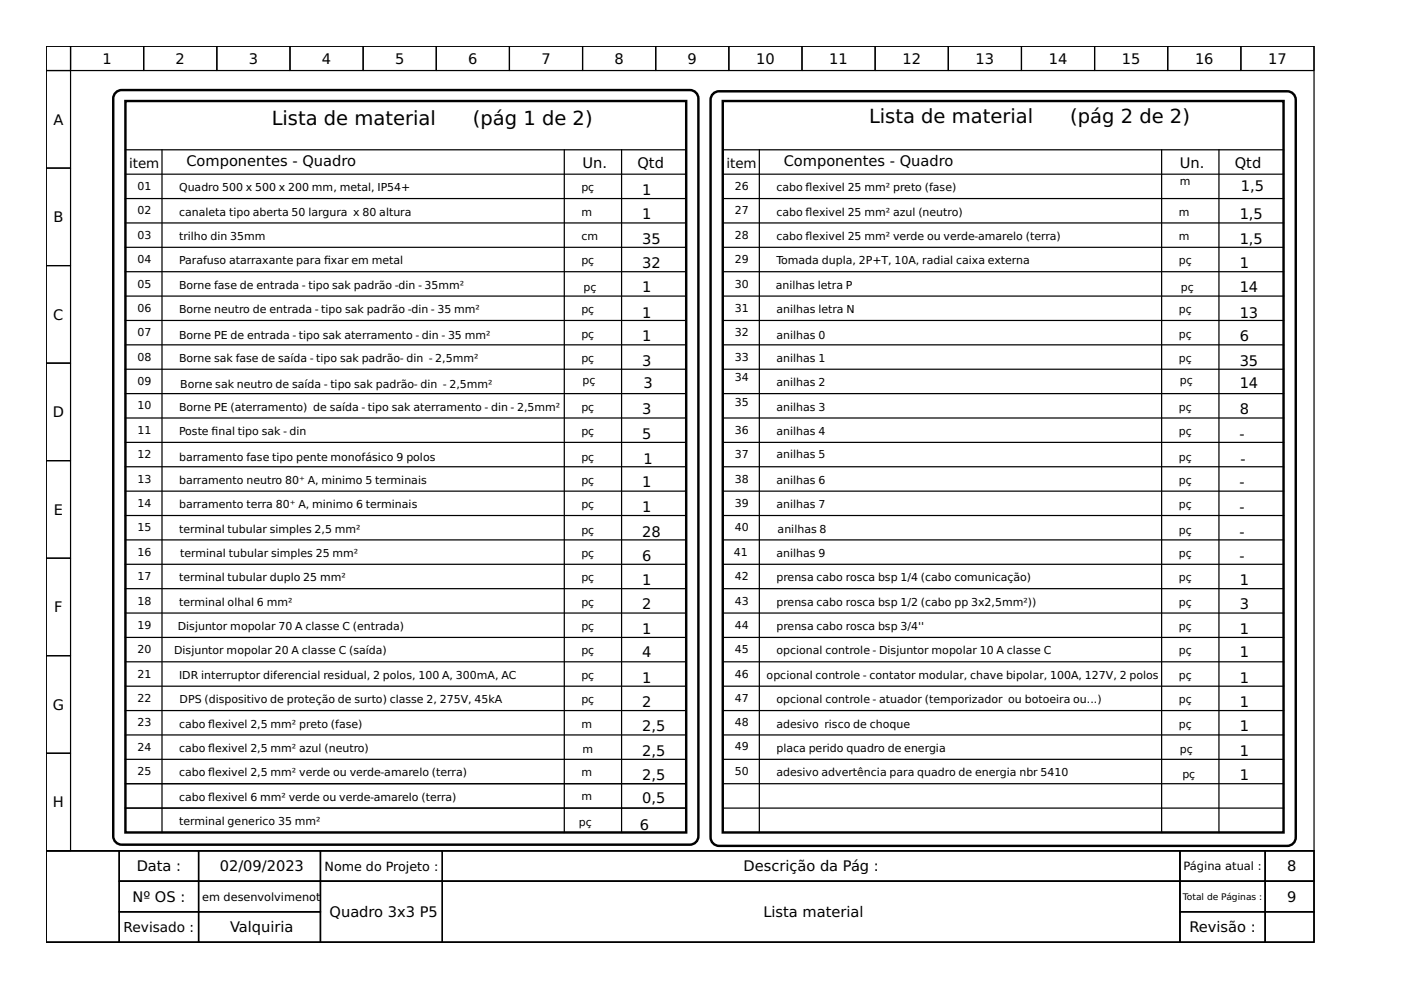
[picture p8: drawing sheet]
<svg xmlns="http://www.w3.org/2000/svg" width="297mm" height="210mm" viewBox="0 0 297 210" stroke-linecap="round" stroke-linejoin="round" font-family="sans-serif">
<g fill="none" stroke="#000" stroke-width=".26">
<path d="M9.8 9.8h268.8v170.6h-268.8zM9.8 9.8h5.2v5.2h-5.2zM9.8 15h5.2v20.6h-5.2zM15 9.8h15.5v5.2h-15.5zM30.5 9.8h15.5v5.2h-15.5zM46 9.8h15.5v5.2h-15.5zM61.5 9.8h15.5v5.2h-15.5zM77 9.8h15.5v5.2h-15.5zM92.5 9.8h15.5v5.2h-15.5zM108 9.8h15.5v5.2h-15.5zM123.5 9.8h15.5v5.2h-15.5zM139 9.8h15.5v5.2h-15.5z"/>
<path d="M154.5 9.8h15.5v5.2h-15.5zM170 9.8h15.6v5.2h-15.6zM185.6 9.8h15.5v5.2h-15.5zM201.1 9.8h15.5v5.2h-15.5zM216.6 9.8h15.5v5.2h-15.5zM232.1 9.8h15.5v5.2h-15.5zM247.6 9.8h15.5v5.2h-15.5zM263.1 9.8h15.5v5.2h-15.5zM9.8 35.6h5.2v20.7h-5.2zM26.6 31.8h118.9M26.6 36.9h118.9M26.6 21.4h118.9"/>
<path d="M34.3 31.8v144.7M119.6 31.8v144.7M131.8 31.8v144.7M153.2 31.8h118.9M153.2 36.9h118.9M153.2 21.4h118.9M161 31.8v144.7M246.3 31.8v144.7M258.4 31.8v144.7M9.8 56.3h5.2v20.7h-5.2zM26.6 57.6h118.9M26.6 47.3h118.9"/>
<path d="M26.6 52.4h118.9M26.6 42.1h118.9M153.2 57.6h118.9M153.2 47.3h118.9M153.2 52.4h118.9M153.2 42.1h118.9M9.8 77h5.2v20.7h-5.2zM26.6 62.8h118.9M26.6 67.9h118.9M26.6 73.1h118.9M26.6 78.3h118.9M153.2 62.8h118.9"/>
<path d="M153.2 67.9h118.9M153.2 73.1h118.9M153.2 78.3h118.9M9.8 97.7h5.2v20.6h-5.2zM26.6 88.6h118.9M26.6 93.8h118.9M26.6 99h118.9M26.6 83.5h118.9M153.2 88.6h118.9M153.2 93.8h118.9M153.2 99h118.9M153.2 83.5h118.9"/>
<path d="M9.8 118.3h5.2v20.7h-5.2zM26.6 104.1h118.9M26.6 109.3h118.9M26.6 114.5h118.9M26.6 119.6h118.9M153.2 104.1h118.9M153.2 109.3h118.9M153.2 114.5h118.9M153.2 119.6h118.9M9.8 139h5.2v20.7h-5.2zM26.6 135.1h118.9M26.6 124.8h118.9"/>
<path d="M26.6 130h118.9M153.2 135.1h118.9M153.2 124.8h118.9M153.2 130h118.9M9.8 159.7h5.2v20.7h-5.2zM26.6 140.3h118.9M26.6 145.5h118.9M26.6 150.7h118.9M26.6 155.8h118.9M153.2 140.3h118.9M153.2 145.5h118.9M153.2 150.7h118.9"/>
<path d="M153.2 155.8h118.9M26.6 171.3h118.9M26.6 166.2h118.9M26.6 161h118.9M153.2 171.3h118.9M153.2 166.2h118.9M153.2 161h118.9M9.8 180.4h268.8v19.4h-268.8zM9.8 180.4h15.5v19.4h-15.5zM25.3 180.4h16.8v6.4h-16.8zM25.3 186.8h16.8v6.5h-16.8zM25.3 193.3h16.8v6.5h-16.8z"/>
<path d="M42.1 180.4h25.8v6.4h-25.8zM42.1 186.8h25.8v6.5h-25.8zM42.1 193.3h25.8v6.5h-25.8zM67.9 180.4h25.9v6.4h-25.9zM67.9 186.8h25.9v13h-25.9zM93.8 180.4h156.4v6.4h-156.4zM93.8 186.8h156.4v13h-156.4zM250.2 180.4h18.1v6.4h-18.1zM250.2 186.8h18.1v6.5h-18.1zM250.2 193.3h18.1v6.5h-18.1zM268.3 180.4h10.3v6.4h-10.3zM268.3 186.8h10.3v6.5h-10.3z"/>
<path d="M268.3 193.3h10.3v6.5h-10.3z"/>
</g>
<path d="M24.5 19.6l.8-.4 .5-.1h120.5a1.81 1.81 0 0 1 1.8 1.8v156.4a1.81 1.81 0 0 1-1.8 1.8h-120.5a1.81 1.81 0 0 1-1.8-1.8v-156.4l.1-.5zM151.2 19.9l.8-.5h.5h120.4a1.81 1.81 0 0 1 1.8 1.8v156.3a1.81 1.81 0 0 1-1.8 1.8h-120.4a1.81 1.81 0 0 1-1.8-1.8v-156.3v-.5zM26.6 21.4h118.9v155.1h-118.9zM153.2 21.4h118.9v155.1h-118.9z" fill="none" stroke="#000" stroke-width=".52"/>
<g font-size="4.1">
<text x="57.6" y="26.6">Lista de material</text>
<text x="100.3" y="26.6">(pág 1 de 2)</text>
<text x="184.3" y="26.1">Lista de material</text>
<text x="226.9" y="26.1">(pág 2 de 2)</text>
</g>
<g font-size="3.1">
<text x="21.7" y="13.5">1</text>
<text x="37.2" y="13.5">2</text>
<text x="52.7" y="13.5">3</text>
<text x="68.3" y="13.5">4</text>
<text x="83.8" y="13.5">5</text>
<text x="99.3" y="13.5">6</text>
<text x="114.8" y="13.5">7</text>
<text x="130.3" y="13.5">8</text>
<text x="145.8" y="13.5">9</text>
<text x="160.3" y="13.5">10</text>
<text x="175.8" y="13.5">11</text>
<text x="191.3" y="13.5">12</text>
<text x="206.8" y="13.5">13</text>
<text x="222.4" y="13.5">14</text>
<text x="237.9" y="13.5">15</text>
<text x="253.4" y="13.5">16</text>
<text x="268.9" y="13.5">17</text>
<text x="11.3" y="26.5">A</text>
<text x="39.5" y="35.1">Componentes - Quadro</text>
<text x="123.5" y="35.6">Un.</text>
<text x="135.1" y="35.6">Qtd</text>
<text x="166.2" y="35.1">Componentes - Quadro</text>
<text x="250.2" y="35.6">Un.</text>
<text x="261.8" y="35.6">Qtd</text>
<text x="136.2" y="41.3">1</text>
<text x="263.1" y="40.5">1,5</text>
<text x="11.3" y="47.1">B</text>
<text x="136.2" y="46.5">1</text>
<text x="262.8" y="46.5">1,5</text>
<text x="136.2" y="51.7">35</text>
<text x="262.8" y="51.7">1,5</text>
<text x="136.2" y="56.8">32</text>
<text x="262.8" y="56.8">1</text>
<text x="136.2" y="62">1</text>
<text x="262.8" y="62">14</text>
<text x="11.3" y="67.8">C</text>
<text x="136.2" y="67.4">1</text>
<text x="262.8" y="67.4">13</text>
<text x="136.2" y="72.3">1</text>
<text x="136.2" y="77.5">3</text>
<text x="262.8" y="72.3">6</text>
<text x="262.8" y="77.5">35</text>
<text x="136.4" y="82.2">3</text>
<text x="262.8" y="82.2">14</text>
<text x="11.2" y="88.5">D</text>
<text x="136.2" y="87.8">3</text>
<text x="262.8" y="87.8">8</text>
<text x="136.2" y="93">5</text>
<text x="262.8" y="93">-</text>
<text x="136.4" y="98.4">1</text>
<text x="263.1" y="98.4">-</text>
<text x="136.2" y="103.4">1</text>
<text x="262.8" y="103.4">-</text>
<text x="11.4" y="109.2">E</text>
<text x="136.2" y="108.5">1</text>
<text x="136.2" y="114">28</text>
<text x="262.8" y="108.5">-</text>
<text x="262.8" y="114">-</text>
<text x="136.2" y="118.9">6</text>
<text x="262.8" y="118.9">-</text>
<text x="136.2" y="124">1</text>
<text x="262.8" y="124">1</text>
<text x="11.5" y="129.8">F</text>
<text x="136.2" y="129.2">2</text>
<text x="262.8" y="129.2">3</text>
<text x="136.2" y="134.4">1</text>
<text x="262.8" y="134.4">1</text>
<text x="136.2" y="139.3">4</text>
<text x="262.8" y="139.3">1</text>
<text x="136.2" y="149.9">2</text>
<text x="136.2" y="144.7">1</text>
<text x="262.8" y="149.9">1</text>
<text x="262.8" y="144.7">1</text>
<text x="11.2" y="150.5">G</text>
<text x="136.2" y="155.1">2,5</text>
<text x="262.8" y="155.1">1</text>
<text x="136.2" y="160.2">2,5</text>
<text x="262.8" y="160.2">1</text>
<text x="136.2" y="165.4">2,5</text>
<text x="262.8" y="165.4">1</text>
<text x="11.2" y="171.2">H</text>
<text x="136.2" y="170.3">0,5</text>
<text x="135.7" y="176">6</text>
<text x="29" y="184.8">Data :</text>
<text x="46.6" y="184.8">02/09/2023</text>
<text x="157.6" y="184.8">Descrição da Pág :</text>
<text x="272.9" y="184.8">8</text>
<text x="28.1" y="191.2">Nº OS :</text>
<text x="272.9" y="191.2">9</text>
<text x="48.8" y="197.7">Valquiria</text>
<text x="69.9" y="194.5">Quadro 3x3 P5</text>
<text x="161.9" y="194.5">Lista material</text>
<text x="252.2" y="197.7">Revisão :</text>
</g>
<text font-size="2.9" x="26.2" y="197.6">Revisado :</text>
<g font-size="2.8">
<text x="27.4" y="35.6">item</text>
<text x="154" y="35.6">item</text>
</g>
<text font-size="2.7" x="68.8" y="184.6">Nome do Projeto :</text>
<g font-size="2.4">
<text x="250.9" y="184.5">Página atual :</text>
<text x="42.9" y="191">em desenvolvimenot</text>
</g>
<g font-size="2.3">
<text x="29.2" y="40.3">01</text>
<text x="38" y="40.5">Quadro 500 x 500 x 200 mm, metal, IP54+</text>
<text x="123.3" y="40.5">pç</text>
<text x="155.8" y="40.3">26</text>
<text x="164.6" y="40.5">cabo fexivel 25 mm² preto (fase)</text>
<text x="170.8" y="40.5">l</text>
<text x="250.2" y="39.1">m</text>
<text x="29.2" y="45.5">02</text>
<text x="38" y="45.7">canaleta tipo aberta 50 largura x 80 altura</text>
<text x="123.3" y="45.7">m</text>
<text x="155.8" y="45.5">27</text>
<text x="164.6" y="45.7">cabo fexivel 25 mm² azul (neutro)</text>
<text x="170.8" y="45.7">l</text>
<text x="249.9" y="45.7">m</text>
<text x="29.2" y="50.6">03</text>
<text x="38" y="50.9">trilho din 35mm</text>
<text x="123.3" y="50.9">cm</text>
<text x="155.8" y="50.7">28</text>
<text x="164.6" y="50.9">cabo fexivel 25 mm² verde ou verde-amarelo (terra)</text>
<text x="170.8" y="50.9">l</text>
<text x="249.9" y="50.9">m</text>
<text x="29.2" y="55.8">04</text>
<text x="38" y="56.1">Parafuso atarraxante para fxar em metal</text>
<text x="68.7" y="56.1">i</text>
<text x="123.3" y="56.1">pç</text>
<text x="155.8" y="55.8">29</text>
<text x="164.6" y="56.1">Tomada dupla, 2P+T, 10A, radial caixa externa</text>
<text x="249.9" y="56.1">pç</text>
<text x="29.2" y="61">05</text>
<text x="38" y="61.2">Borne fase de entrada - tipo sak padrão -din - 35mm²</text>
<text x="123.7" y="61.7">pç</text>
<text x="155.8" y="61">30</text>
<text x="164.5" y="61.2">anilhas letra P</text>
<text x="250.4" y="61.7">pç</text>
<text x="29.2" y="71.3">07</text>
<text x="29.2" y="66.1">06</text>
<text x="38" y="66.4">Borne neutro de entrada - tipo sak padrão -din - 35 mm²</text>
<text x="38" y="71.8">Borne PE de entrada - tipo sak aterramento - din - 35 mm²</text>
<text x="123.3" y="71.6">pç</text>
<text x="123.3" y="66.4">pç</text>
<text x="155.8" y="71.3">32</text>
<text x="155.8" y="66.1">31</text>
<text x="164.6" y="71.8">anilhas 0</text>
<text x="164.6" y="66.4">anilhas letra N</text>
<text x="249.9" y="71.6">pç</text>
<text x="249.9" y="66.4">pç</text>
<text x="29.2" y="76.5">08</text>
<text x="38" y="76.7">Borne sak fase de saída - tipo sak padrão- din - 2,5mm²</text>
<text x="123.3" y="76.7">pç</text>
<text x="155.8" y="76.5">33</text>
<text x="164.6" y="76.7">anilhas 1</text>
<text x="249.9" y="76.7">pç</text>
<text x="29.2" y="81.6">09</text>
<text x="38.2" y="82.2">Borne sak neutro de saída - tipo sak padrão- din - 2,5mm²</text>
<text x="123.5" y="81.4">pç</text>
<text x="155.8" y="80.9">34</text>
<text x="164.6" y="81.9">anilhas 2</text>
<text x="250.2" y="81.4">pç</text>
<text x="29.2" y="86.8">10</text>
<text x="38" y="87.1">Borne PE (aterramento) de saída - tipo sak aterramento - din - 2,5mm²</text>
<text x="123.3" y="87.1">pç</text>
<text x="155.8" y="86">35</text>
<text x="164.6" y="87.1">anilhas 3</text>
<text x="249.9" y="87.1">pç</text>
<text x="29.2" y="92">11</text>
<text x="38" y="92.2">Poste fnal tipo sak - din</text>
<text x="44.9" y="92.2">i</text>
<text x="123.3" y="92.2">pç</text>
<text x="155.8" y="92">36</text>
<text x="164.6" y="92.2">anilhas 4</text>
<text x="249.9" y="92.2">pç</text>
<text x="29.2" y="97.2">12</text>
<text x="38" y="97.7">barramento fase tipo pente monofásico 9 polos</text>
<text x="123.3" y="97.7">pç</text>
<text x="155.8" y="97.2">37</text>
<text x="164.6" y="97.2">anilhas 5</text>
<text x="249.9" y="97.7">pç</text>
<text x="29.2" y="102.3">13</text>
<text x="29.2" y="107.5">14</text>
<text x="38" y="107.8">barramento terra 80⁺ A, minimo 6 terminais</text>
<text x="38" y="102.6">barramento neutro 80⁺ A, minimo 5 terminais</text>
<text x="123.3" y="102.6">pç</text>
<text x="123.3" y="107.8">pç</text>
<text x="155.8" y="102.3">38</text>
<text x="155.8" y="107.5">39</text>
<text x="164.6" y="102.6">anilhas 6</text>
<text x="164.6" y="107.8">anilhas 7</text>
<text x="249.9" y="102.6">pç</text>
<text x="249.9" y="107.8">pç</text>
<text x="29.2" y="112.7">15</text>
<text x="38" y="112.9">terminal tubular simples 2,5 mm²</text>
<text x="123.3" y="113.2">pç</text>
<text x="155.8" y="112.7">40</text>
<text x="164.9" y="112.9">anilhas 8</text>
<text x="249.9" y="113.2">pç</text>
<text x="29.2" y="117.8">16</text>
<text x="38.2" y="118.1">terminal tubular simples 25 mm²</text>
<text x="123.3" y="118.1">pç</text>
<text x="155.6" y="117.8">41</text>
<text x="164.6" y="118.1">anilhas 9</text>
<text x="249.9" y="118.1">pç</text>
<text x="29.2" y="123">17</text>
<text x="38" y="123.3">terminal tubular duplo 25 mm²</text>
<text x="123.3" y="123.3">pç</text>
<text x="155.8" y="123">42</text>
<text x="164.6" y="123.3">prensa cabo rosca bsp 1/4 (cabo comunicação)</text>
<text x="249.9" y="123.3">pç</text>
<text x="29.2" y="128.2">18</text>
<text x="38" y="128.4">terminal olhal 6 mm²</text>
<text x="123.3" y="128.4">pç</text>
<text x="155.8" y="128.2">43</text>
<text x="164.6" y="128.4">prensa cabo rosca bsp 1/2 (cabo pp 3x2,5mm²))</text>
<text x="249.9" y="128.4">pç</text>
<text x="29.2" y="133.3">19</text>
<text x="37.7" y="133.6">Disjuntor mopolar 70 A classe C (entrada)</text>
<text x="123.3" y="133.6">pç</text>
<text x="155.8" y="133.3">44</text>
<text x="164.6" y="133.6">prensa cabo rosca bsp 3/4''</text>
<text x="249.9" y="133.6">pç</text>
<text x="29.2" y="138.5">20</text>
<text x="29.2" y="143.7">21</text>
<text x="36.9" y="138.8">Disjuntor mopolar 20 A classe C (saída)</text>
<text x="38" y="143.9">IDR interruptor diferencial residual, 2 polos, 100 A, 300mA, AC</text>
<text x="123.3" y="143.9">pç</text>
<text x="123.3" y="138.8">pç</text>
<text x="155.8" y="138.5">45</text>
<text x="155.8" y="143.7">46</text>
<text x="162.5" y="143.9">opcional controle - contator modular, chave bipolar, 100A, 127V, 2 polos</text>
<text x="164.6" y="138.8">opcional controle - Disjuntor mopolar 10 A classe C</text>
<text x="249.9" y="143.9">pç</text>
<text x="249.9" y="138.8">pç</text>
<text x="29.2" y="148.8">22</text>
<text x="38.1" y="149.1">DPS (dispositivo de proteção de surto) classe 2, 275V, 45kA</text>
<text x="123.3" y="149.1">pç</text>
<text x="155.8" y="148.8">47</text>
<text x="164.6" y="149.1">opcional controle - atuador (temporizador ou botoeira ou...)</text>
<text x="249.9" y="149.1">pç</text>
<text x="29.2" y="154">23</text>
<text x="38" y="154.3">cabo fexivel 2,5 mm² preto (fase)</text>
<text x="44.2" y="154.3">l</text>
<text x="123.3" y="154.3">m</text>
<text x="155.8" y="154">48</text>
<text x="164.6" y="154.3">adesivo risco de choque</text>
<text x="249.9" y="154.3">pç</text>
<text x="29.2" y="159.2">24</text>
<text x="38" y="159.4">cabo fexivel 2,5 mm² azul (neutro)</text>
<text x="44.2" y="159.4">l</text>
<text x="123.5" y="159.7">m</text>
<text x="155.8" y="158.9">49</text>
<text x="164.6" y="159.4">placa perido quadro de energia</text>
<text x="250.2" y="159.7">pç</text>
<text x="29.2" y="164.4">25</text>
<text x="38" y="164.6">cabo fexivel 2,5 mm² verde ou verde-amarelo (terra)</text>
<text x="44.2" y="164.6">l</text>
<text x="123.3" y="164.6">m</text>
<text x="155.8" y="164.4">50</text>
<text x="164.6" y="164.6">adesivo advertência para quadro de energia nbr 5410</text>
<text x="250.7" y="164.9">pç</text>
<text x="38" y="169.8">cabo fexivel 6 mm² verde ou verde-amarelo (terra)</text>
<text x="44.2" y="169.8">l</text>
<text x="123.3" y="169.5">m</text>
<text x="38" y="175">terminal generico 35 mm²</text>
<text x="122.7" y="175.2">pç</text>
</g>
<text font-size="1.9" x="250.8" y="190.8">Total de Páginas :</text>
</svg>
